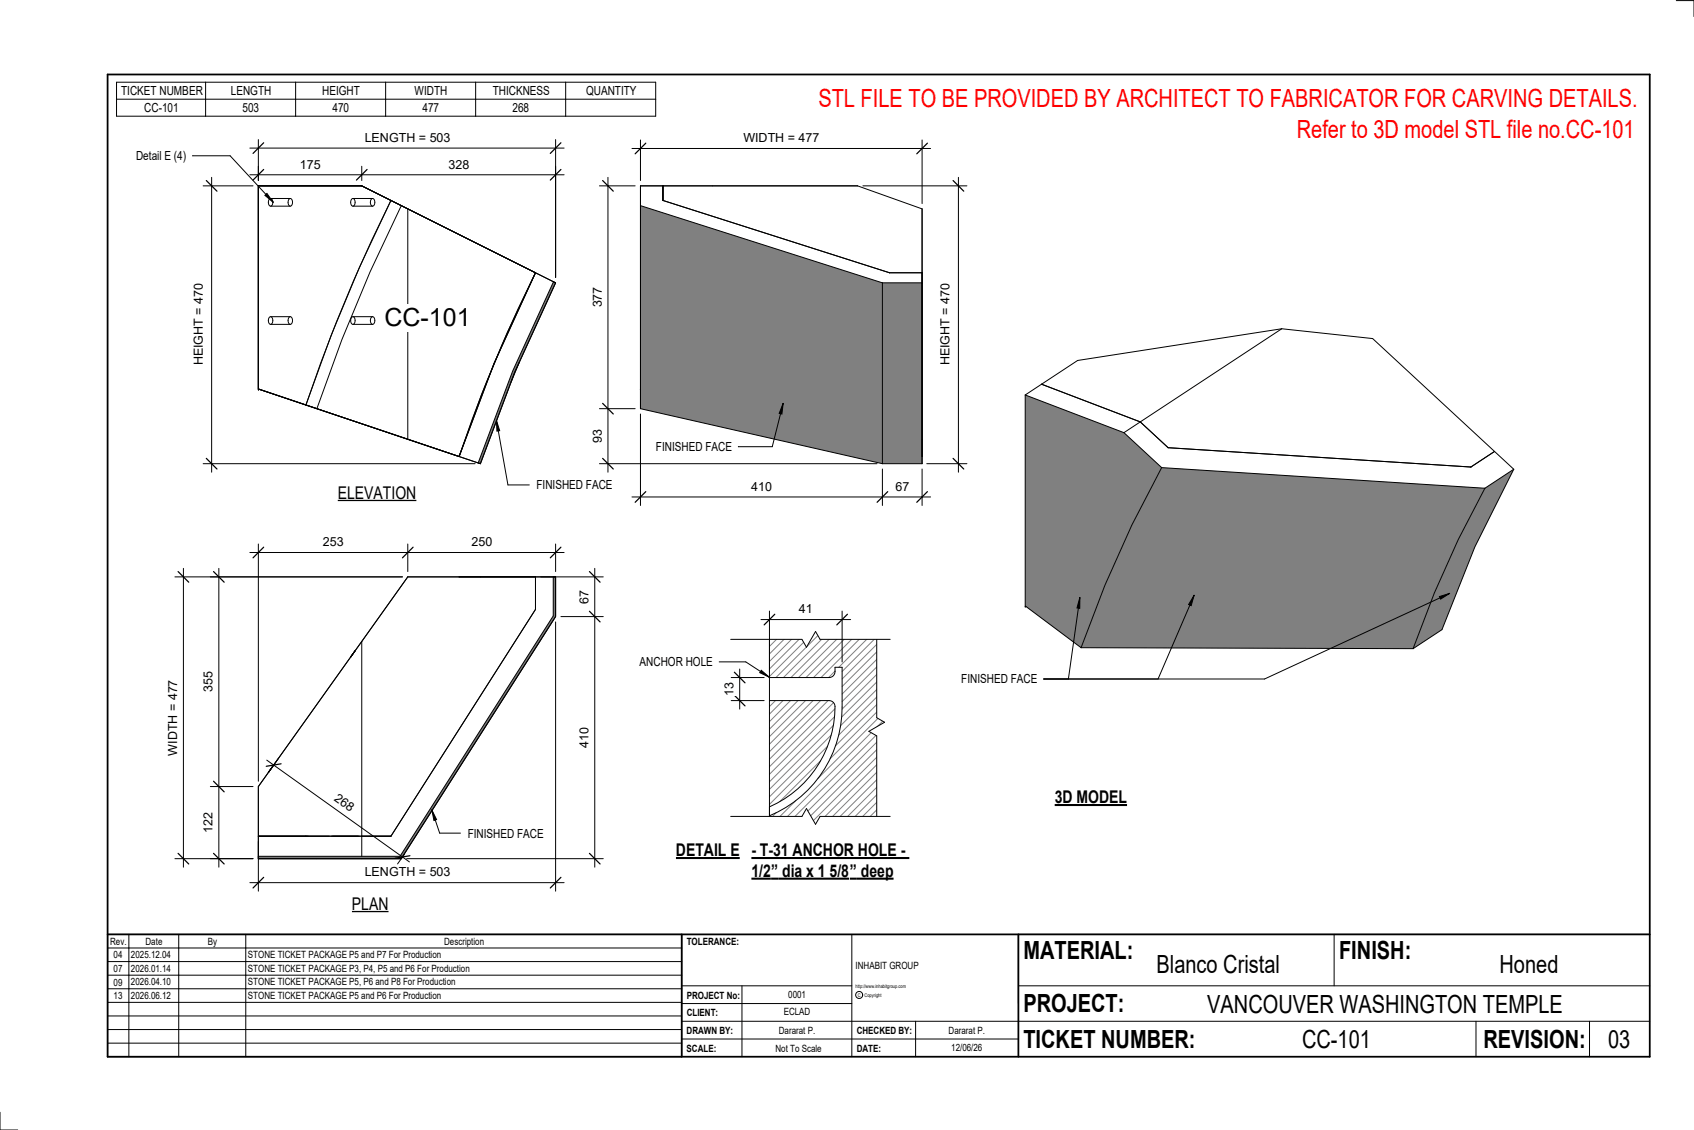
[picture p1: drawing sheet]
<svg xmlns="http://www.w3.org/2000/svg" width="914mm" height="610mm" viewBox="0 0 914 610" stroke-linecap="round" stroke-linejoin="round" font-family="sans-serif">
<g fill="#808080">
<path d="M476 153h22v97h-22z"/>
<path d="M346 111l130 42v97l-130-30z"/>
</g>
<path d="M358 108l122 39M358 100v8M476 153l-130-42v109M476 153h22v97M476 153v97M480 147h18v99M346 210h.1M346 220l130 30M346 220v-120h117l35 13v137M476 250h22" fill="none" stroke="#000" stroke-width=".54"/>
<path d="M299 152l1 1-22 48-19 49h-1l19-50z" fill="#7c7c7c"/>
<g fill="none" stroke="#000" stroke-width=".54">
<path d="M145 107a2 2 0 0 1 2 2 2 2 0 0 1-1 2 2.2 2.2 0 0 1-1-1 2.2 2.2 0 0 1 0-3zM146 107h11M146 111h11M156 107a2 2 0 0 1 2 2 2 2 0 0 1-1 2 2.2 2.2 0 0 1-2-1 2.2 2.2 0 0 1 1-3zM190 107a2 2 0 0 1 2 2 2 2 0 0 1-1 2 2.2 2.2 0 0 1-2-1 2.2 2.2 0 0 1 1-3zM190 107h11M190 111h11M201 107a2 2 0 0 1 2 2 2 2 0 0 1-2 2 2.2 2.2 0 0 1-1-1 2.2 2.2 0 0 1 1-3zM211 108a859 859 0 0 0-46 110M211 108l-17 36-15 37-14 37M211 108l78 39M220 113v124"/>
<path d="M289 147l-15 33-14 33-12 33M289 147l-22 49-19 50M289 147a771 771 0 0 0-41 99M299 152l-22 48-19 50M300 153l-83-42-17 36-15 36-14 37 88 30M300 153l-105-53h-56v110h1M300 153l-22 48-19 49M145 171a2 2 0 0 1 2 2 2 2 0 0 1-1 2 2.2 2.2 0 0 1-1-2 2.2 2.2 0 0 1 0-2zM146 171h11M146 175h11M156 171a2 2 0 0 1 2 2 2 2 0 0 1-1 2 2.2 2.2 0 0 1-2-2 2.2 2.2 0 0 1 1-2zM190 171a2 2 0 0 1 2 2 2 2 0 0 1-1 2 2.2 2.2 0 0 1-2-2 2.2 2.2 0 0 1 1-2z"/>
<path d="M190 171h11M190 175h11M201 171a2 2 0 0 1 2 2 2 2 0 0 1-2 2 2.2 2.2 0 0 1-1-2 2.2 2.2 0 0 1 1-2zM280 195l-4 11M139 210l120 40M165 218l83 28"/>
</g>
<path d="M139 462h77l83-130v-21h1v22l-83 130h-78z" fill="#7c7c7c"/>
<g fill="none" stroke="#000" stroke-width=".54">
<path d="M248 311h41zM259 311h41M289 311v18M299 311v21l-83 130h-77M300 311h-80l-81 113v39M300 311v22M289 329h.1M289 329l-78 122h-71M289 329l-78 122M300 333l-83 130M192 351l-3 3M195 346v116"/>
<path d="M147 413l-2 4M139 451h72M178 451h-13M179 451h14M195 451h16M139 463h1M139 463h78M171 463h46"/>
</g>
<g fill="#808080">
<path d="M553 213l54 20 20 19-16 31-15 33-12 33-30-22h-1z"/>
<path d="M802 263l15-10-21 42-18 45-15 10 11-30 13-29z"/>
<path d="M627 252l175 11-15 28-13 29-11 30-179-1 12-33 15-33z"/>
</g>
<g fill="none" stroke="#000" stroke-width=".54">
<path d="M692 177l-85 56M692 177l-110 17-29 19M692 177l49 6 76 70M553 213l54 20M553 213v114M562 207l54 21M562 207h.1M607 233l20 19M615 228l16 14M627 252l-16 31-15 33-12 33M627 252l175 11M631 242l163 10"/>
<path d="M631 242h.1M807 244l-13 8M817 253l-21 42-18 45-15 10M817 253l-15 10M802 263l-15 28-13 29-11 30M553 327h1l30 22M554 327h-1M584 349l179 1"/>
</g>
<path d="M415 340v26l33-1 2-1 1-4h4a122 122 0 0 1-2 36 63 63 0 0 1-38 44v5h63v-105zM415 378v57a58 58 0 0 0 35-55l-1-2h-1z" fill="#fff"/>
<g fill="none" stroke="#808080" stroke-width=".54">
<path d="M416 340l-1 1M420 340l-5 5M424 340l-9 9M428 340l-13 13M432 340l-17 17M436 340l-21 21M441 340l-26 25M445 340l-26 26M449 340l-26 26M453 340l-26 26M457 340l-26 26M461 340l-26 26"/>
<path d="M465 340l-26 26M469 340l-26 26M473 340l-20 20M477 340l-22 22M478 343l-23 23M478 347l-23 23M478 351l-23 23M478 356l-23 22M478 360l-23 23M419 378l-4 3M423 378l-8 7M427 378l-12 11"/>
<path d="M431 378l-16 15M435 378l-20 19M439 378l-24 23M443 378l-28 28M447 378l-32 32M450 379l-35 35M451 362l-4 4M478 364l-24 23M478 368l-24 23M478 372l-25 25M478 376l-27 26M478 380l-30 29"/>
<path d="M449 397l-34 33M450 391l-35 35M450 387l-35 35M451 382l-36 36M478 384l-37 36M478 388l-57 57M478 392l-53 53M478 396l-49 49M443 410l-22 22M447 403l-32 31M478 400l-45 45M478 404l-41 41"/>
<path d="M478 408l-37 37M478 412l-33 33M478 416l-29 29M419 438l-4 4M430 432l-14 13M478 420l-25 25M478 425l-21 20M478 429l-17 16M478 433l-13 12M478 437l-9 8M478 441l-5 4M478 445h-1"/>
</g>
<path d="M346 76v21M498 76v34M341 80h161M415 340h63v105h-63zM415 378h33h1l1 2a58 58 0 0 1-35 55M415 366l33-1 2-1 1-4h4a122 122 0 0 1-2 36 63 63 0 0 1-38 44" fill="none" stroke="#000" stroke-width=".54"/>
<path d="M349 77l-6 6M501 77l-6 6" fill="none" stroke="#000" stroke-width=".67"/>
<path d="M401 71h41v7h-41z" fill="#fff"/>
<path d="M517 96v159M466 100h56M500 250h22" fill="none" stroke="#000" stroke-width=".54"/>
<path d="M514 97l6 6M514 247l6 6" fill="none" stroke="#000" stroke-width=".67"/>
<path d="M506 153h8v44h-8z" fill="#fff"/>
<path d="M346 223v50M476 253v20M498 253v20M341 268h161" fill="none" stroke="#000" stroke-width=".54"/>
<path d="M349 265l-6 6M479 265l-6 6M501 265l-6 6" fill="none" stroke="#000" stroke-width=".67"/>
<g fill="#fff">
<path d="M405 259h12v7h-12z"/>
<path d="M483 259h8v7h-8z"/>
</g>
<path d="M328 96v159M324 100h19M324 220h19M324 250h149" fill="none" stroke="#000" stroke-width=".54"/>
<path d="M325 97l6 6M325 218l6 5M325 247l6 6" fill="none" stroke="#000" stroke-width=".67"/>
<g fill="#fff">
<path d="M319 155h7v11h-7z"/>
<path d="M319 232h7v7h-7z"/>
</g>
<path d="M135 94h170M139 90v7M195 90v7M300 90v60" fill="none" stroke="#000" stroke-width=".54"/>
<path d="M142 91l-5 6M198 91l-6 6M303 91l-6 6" fill="none" stroke="#000" stroke-width=".67"/>
<g fill="#fff">
<path d="M162 85h11v7h-11z"/>
<path d="M242 85h11v7h-11z"/>
<path d="M208 164h46v15h-46z"/>
</g>
<path d="M104 84h20l23 25M143 105l1-1 3 5z" fill="none" stroke="#000" stroke-width=".54"/>
<path d="M143 105l1-1 3 5z" fill="#000"/>
<path d="M73 80h27v8h-27z" fill="#fff"/>
<path d="M135 80h170M139 75v22M300 75v75" fill="none" stroke="#000" stroke-width=".54"/>
<path d="M142 77l-5 6M303 77l-6 6" fill="none" stroke="#000" stroke-width=".67"/>
<path d="M197 70h46v8h-46z" fill="#fff"/>
<path d="M114 96v159M110 100h27M110 250h146" fill="none" stroke="#000" stroke-width=".54"/>
<path d="M111 97l6 6M111 247l6 6" fill="none" stroke="#000" stroke-width=".67"/>
<path d="M103 153h8v44h-8z" fill="#fff"/>
<path d="M94 311h123M99 307v161M94 463h43" fill="none" stroke="#000" stroke-width=".54"/>
<path d="M96 308l6 6M96 460l6 6" fill="none" stroke="#000" stroke-width=".67"/>
<path d="M90 367h7v41h-7z" fill="#fff"/>
<path d="M114 311h103M118 307v161M114 424h23M114 463h23" fill="none" stroke="#000" stroke-width=".54"/>
<path d="M115 308l6 6M115 421l6 6M115 460l6 6" fill="none" stroke="#000" stroke-width=".67"/>
<g fill="#fff">
<path d="M109 438h7v11h-7z"/>
<path d="M109 362h7v11h-7z"/>
</g>
<path d="M292 311h34M321 307v161M303 333h23M219 463h107" fill="none" stroke="#000" stroke-width=".54"/>
<path d="M318 308l6 6M318 330l6 6M318 460l6 6" fill="none" stroke="#000" stroke-width=".67"/>
<g fill="#fff">
<path d="M312 392h7v11h-7z"/>
<path d="M312 318h7v8h-7z"/>
</g>
<path d="M300 336v145M139 454v27M135 476h170" fill="none" stroke="#000" stroke-width=".54"/>
<path d="M142 473l-5 6M303 473l-6 6" fill="none" stroke="#000" stroke-width=".67"/>
<path d="M197 467h46v7h-46z" fill="#fff"/>
<path d="M144 410l77 55M150 409l-3 5M218 461l-3 5" fill="none" stroke="#000" stroke-width=".54"/>
<path d="M152 412l-8 1M221 462l-8 1" fill="none" stroke="#000" stroke-width=".67"/>
<path d="M183 427l9 6-4 6-9-6z" fill="#fff"/>
<path d="M135 298h170M139 293v128M220 293v15M300 293v15" fill="none" stroke="#000" stroke-width=".54"/>
<path d="M142 295l-5 6M223 295l-6 6M303 295l-6 6" fill="none" stroke="#000" stroke-width=".67"/>
<g fill="#fff">
<path d="M254 289h12v7h-12z"/>
<path d="M174 289h11v7h-11z"/>
<path d="M473 340h7v105h-7v-48l-4-2 8-5-4-3z"/>
</g>
<path d="M473 340v47l4 3-8 5 4 2v48M388 357h15l12 8M411 362l4 3-5-2z" fill="none" stroke="#000" stroke-width=".54"/>
<path d="M411 362l4 3-5-2z" fill="#000"/>
<g fill="#fff">
<path d="M345 353h39v8h-39z"/>
<path d="M365 453h34v11h-34z"/>
</g>
<path d="M365 463h34" fill="none" stroke="#000" stroke-width="1.1" stroke-linecap="butt"/>
<path d="M394 338h87v7h-38l-3-4-5 8-2-4h-39z" fill="#fff"/>
<path d="M394 345h39l2 4 5-8 3 4h38" fill="none" stroke="#000" stroke-width=".54"/>
<path d="M394 440h39l2-4 5 9 3-5h38v7h-87z" fill="#fff"/>
<path d="M394 440h39l2-4 5 9 3-5h38" fill="none" stroke="#000" stroke-width=".54"/>
<g fill="#fff">
<path d="M406 453h85v11h-85z"/>
<path d="M406 464h10v11h-10z"/>
<path d="M416 464h4v11h-4z"/>
<path d="M420 464h39v11h-39z"/>
<path d="M459 464h4v11h-4z"/>
<path d="M463 464h20v11h-20z"/>
</g>
<path d="M406 463h85M406 474h52M459 474h23" fill="none" stroke="#000" stroke-width="1.1" stroke-linecap="butt"/>
<path d="M395 378h17M395 366h17M399 361v22" fill="none" stroke="#000" stroke-width=".54"/>
<path d="M396 375l6 6M396 363l6 5" fill="none" stroke="#000" stroke-width=".67"/>
<path d="M390 368h7v7h-7z" fill="#fff"/>
<path d="M411 334h48M415 330v33M455 330v27" fill="none" stroke="#000" stroke-width=".54"/>
<path d="M418 331l-6 6M457 331l-5 6" fill="none" stroke="#000" stroke-width=".67"/>
<path d="M431 325h8v7h-8z" fill="#fff"/>
<g fill="none" stroke="#000" stroke-width=".54">
<path d="M905 0h9v9M460 504v66M720 504v28M891 504h-341v37M368 532h92M401 532v38M550 532h341M368 551h523M368 541h92M494 551v19M797 551v19M858 551v19"/>
<path d="M368 561h182M0 600v10h10"/>
<circle cx="464" cy="537" r="1.9"/>
</g>
<path d="M58 40h833v530h-833zM58 504h833M368 504v66M550 504v66" fill="none" stroke="#000" stroke-width=".96"/>
<g fill="#fff">
<path d="M652 534h192v15h-192z"/>
<path d="M513 562h17v6h-17z"/>
<path d="M425 533h10v6h-10z"/>
<path d="M423 543h15v6h-15z"/>
<path d="M420 553h20v6h-20z"/>
<path d="M624 513h68v15h-68z"/>
<path d="M809 513h33v15h-33z"/>
<path d="M512 553h20v6h-20z"/>
<path d="M703 553h37v15h-37z"/>
<path d="M442 45h443v16h-443z"/>
<path d="M868 553h12v15h-12z"/>
<path d="M61 512h5v6h-5z"/>
<path d="M61 520h5v6h-5z"/>
<path d="M61 527h5v6h-5z"/>
<path d="M61 534h5v6h-5z"/>
</g>
<g fill="none" stroke="#000" stroke-width=".54">
<path d="M63 44h291v19h-291zM63 54h291M111 44v19M160 44v19M208 44v19M257 44v19M305 44v19M58 504h310v66h-310zM58 519h310M58 511h310M70 504v66M96 504v66"/>
<path d="M133 504v66M58 533h310M58 526h310M58 555h310M58 548h310M58 541h310M58 563h310"/>
</g>
<path d="M182 261h43v10h-43z" fill="#fff"/>
<path d="M182 270h43" fill="none" stroke="#000" stroke-width=".69" stroke-linecap="butt"/>
<path d="M190 482h20v11h-20z" fill="#fff"/>
<path d="M190 492h20" fill="none" stroke="#000" stroke-width=".69" stroke-linecap="butt"/>
<path d="M569 424h40v12h-40z" fill="#fff"/>
<path d="M569 434h39" fill="none" stroke="#000" stroke-width="1.1" stroke-linecap="butt"/>
<path d="M700 62h184v15h-184z" fill="#fff"/>
<path d="M423 218l-1 5h-1zM423 218l-6 23h-18" fill="none" stroke="#000" stroke-width=".54"/>
<path d="M423 218l-1 5h-1z" fill="#000"/>
<path d="M354 237h41v8h-41z" fill="#fff"/>
<path d="M233 437l3 5-2 1z" fill="#000"/>
<path d="M233 437l3 5-2 1zM233 437l4 12h12" fill="none" stroke="#000" stroke-width=".54"/>
<path d="M252 446h41v7h-41z" fill="#fff"/>
<path d="M583 322v6h-2zM583 322l-6 44M645 321l-2 6-1-1zM645 321l-20 45M777 322l5-2-4 3zM782 320l-99 46h-120" fill="none" stroke="#000" stroke-width=".54"/>
<path d="M583 322v6h-2zM645 321l-2 6-1-1zM777 322l5-2-4 3z" fill="#000"/>
<path d="M519 363h40v7h-40z" fill="#fff"/>
<path d="M268 227l2 5-2 1z" fill="#000"/>
<path d="M268 227l2 5-2 1zM268 227l6 35h12" fill="none" stroke="#000" stroke-width=".54"/>
<path d="M290 258h40v8h-40z" fill="#fff"/>
<g font-size="13.5" fill="#f00">
<text x="442" y="58">STL FILE TO BE PROVIDED BY ARCHITECT TO FABRICATOR FOR CARVING DETAILS.</text>
<text x="700" y="75">Refer to 3D model STL file no.CC-101</text>
</g>
<g font-size="13.5">
<text x="208" y="176">CC-101</text>
<text x="552" y="517">MATERIAL:</text>
<text x="723" y="517">FINISH:</text>
<text x="624" y="525">Blanco Cristal</text>
<text x="809" y="525">Honed</text>
<text x="552" y="546">PROJECT:</text>
<text x="652" y="546">VANCOUVER WASHINGTON TEMPLE</text>
<text x="552" y="565">TICKET NUMBER:</text>
<text x="703" y="565">CC-101</text>
<text x="801" y="565">REVISION:</text>
<text x="868" y="565">03</text>
</g>
<g font-size="9.4">
<text x="182" y="269">ELEVATION</text>
<text x="569" y="433">3D MODEL</text>
<text x="365" y="462">DETAIL E</text>
<text x="406" y="462">- T-31 ANCHOR HOLE -</text>
<text x="406" y="473">1/2</text>
<text x="416" y="473">”</text>
<text x="422" y="473">dia x 1 5/8</text>
<text x="459" y="473">”</text>
<text x="465" y="473">deep</text>
<text x="190" y="491">PLAN</text>
</g>
<g font-size="6.7">
<text x="65" y="51">TICKET NUMBER</text>
<text x="125" y="51">LENGTH</text>
<text x="174" y="51">HEIGHT</text>
<text x="224" y="51">WIDTH</text>
<text x="266" y="51">THICKNESS</text>
<text x="316" y="51">QUANTITY</text>
<text x="78" y="60">CC-101</text>
<text x="131" y="60">503</text>
<text x="179" y="60">470</text>
<text x="228" y="60">477</text>
<text x="277" y="60">268</text>
<text x="197" y="77">LENGTH = 503</text>
<text x="401" y="77">WIDTH = 477</text>
<text x="73" y="86">Detail E (4)</text>
<text x="162" y="91">175</text>
<text x="242" y="91">328</text>
<text x="325" y="166" transform="rotate(-90 325 166)">377</text>
<text x="109" y="197" transform="rotate(-90 109 197)">HEIGHT = 470</text>
<text x="513" y="197" transform="rotate(-90 513 197)">HEIGHT = 470</text>
<text x="325" y="239" transform="rotate(-90 325 239)">93</text>
<text x="354" y="243">FINISHED FACE</text>
<text x="290" y="264">FINISHED FACE</text>
<text x="405" y="265">410</text>
<text x="483" y="265">67</text>
<text x="174" y="295">253</text>
<text x="254" y="295">250</text>
<text x="318" y="326" transform="rotate(-90 318 326)">67</text>
<text x="431" y="331">41</text>
<text x="345" y="359">ANCHOR HOLE</text>
<text x="519" y="369">FINISHED FACE</text>
<text x="115" y="373" transform="rotate(-90 115 373)">355</text>
<text x="396" y="375" transform="rotate(-90 396 375)">13</text>
<text x="96" y="408" transform="rotate(-90 96 408)">WIDTH = 477</text>
<text x="318" y="403" transform="rotate(-90 318 403)">410</text>
<text x="180" y="432" transform="rotate(35 180 432)">268</text>
<text x="115" y="449" transform="rotate(-90 115 449)">122</text>
<text x="252" y="452">FINISHED FACE</text>
<text x="197" y="473">LENGTH = 503</text>
</g>
<g font-size="5.4">
<text x="59" y="510">Rev.</text>
<text x="79" y="510">Date</text>
<text x="112" y="510">By</text>
<text x="240" y="510">Description</text>
<text x="371" y="510">TOLERANCE:</text>
<text x="61" y="517">04</text>
<text x="71" y="517">2025.12.04</text>
<text x="134" y="517">STONE TICKET PACKAGE P5 and P7 For Production</text>
<text x="61" y="525">07</text>
<text x="71" y="524">2026.01.14</text>
<text x="134" y="524">STONE TICKET PACKAGE P3, P4, P5 and P6 For Production</text>
<text x="462" y="523">INHABIT GROUP</text>
<text x="61" y="532">09</text>
<text x="71" y="532">2026.04.10</text>
<text x="134" y="532">STONE TICKET PACKAGE P5, P6 and P8 For Production</text>
<text x="61" y="539">13</text>
<text x="71" y="539">2026.06.12</text>
<text x="134" y="539">STONE TICKET PACKAGE P5 and P6 For Production</text>
<text x="371" y="539">PROJECT No:</text>
<text x="425" y="538">0001</text>
<text x="371" y="548">CLIENT:</text>
<text x="423" y="548">ECLAD</text>
<text x="371" y="558">DRAWN BY:</text>
<text x="420" y="558">Dararat P.</text>
<text x="462" y="558">CHECKED BY:</text>
<text x="512" y="558">Dararat P.</text>
<text x="371" y="567">SCALE:</text>
<text x="419" y="567">Not To Scale</text>
<text x="462" y="567">DATE:</text>
<text x="513" y="567">12/06/26</text>
</g>
<g font-size="2.7">
<text x="462" y="533">http://www.inhabitgroup.com</text>
<text x="463" y="538">C</text>
<text x="467" y="538">Copyright</text>
</g>
</svg>
